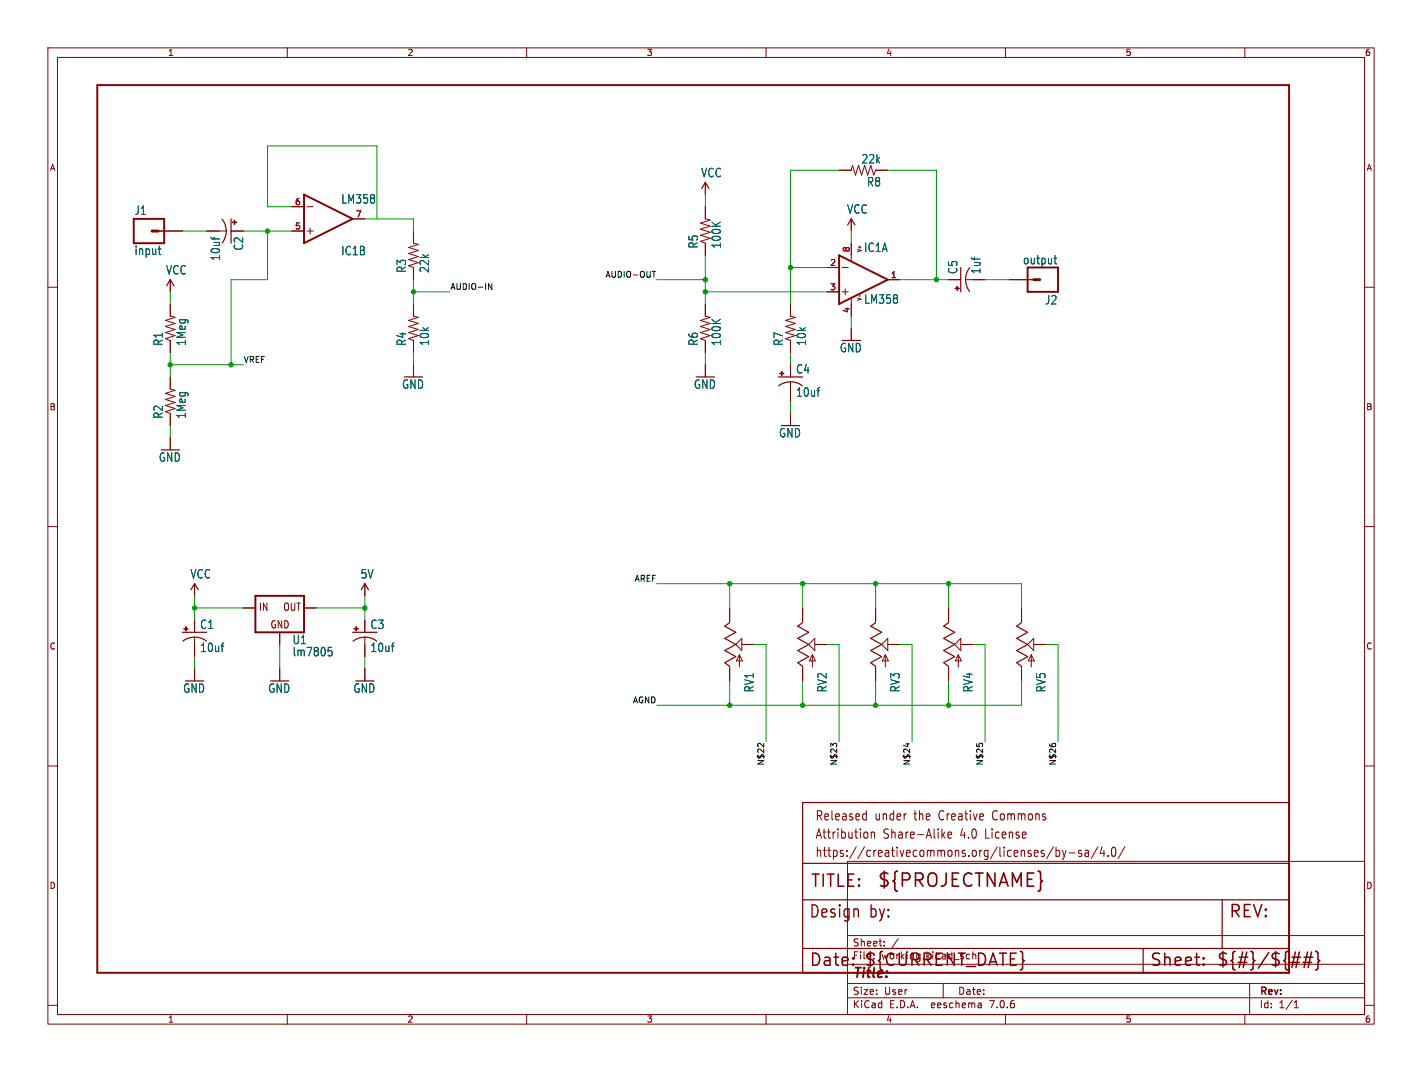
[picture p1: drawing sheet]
<svg xmlns="http://www.w3.org/2000/svg" width="297mm" height="224mm" viewBox="0 0 297 224" stroke-linecap="round" stroke-linejoin="round" font-family="sans-serif">
<g fill="none" stroke="#840000" stroke-width=".21">
<path d="M10 10h277v203.9h-277zM12 12h273v199.9h-273zM60 10v2M110 10v2M160 10v2M210 10v2M260 10v2M147.3 38.1v2.5M175.3 35.6h2.5l.3-1.1 .6 2.1 .6-2.1 .7 2.1 .6-2.1 .6 2.1 .7-2.1 .6 2.1 .4-1h2.5M10 60h2M33 48.3h5.1M35.6 58.4v2.6"/>
<path d="M43.2 48.3h4M48.3 48.3h2.5M61 48.3h2.5M61 43.2h2.5M64.1 48.3h1.3M64.1 43.2h1.3M64.8 47.6v1.3M73.7 45.7h2.5M86.4 48.3v2.5l1 .3-2.1 .6 2.1 .6-2.1 .7 2.1 .6-2.1 .6 2.1 .7-2.1 .6 1.1 .4v2.5M147.3 43.2v2.5l1 .3-2 .6 2 .6-2 .7 2 .6-2 .6 2 .7-2 .6 1 .4v2.5M172.7 55.9h2.6M175.9 55.9h1.3"/>
<path d="M177.8 45.7v2.6M177.8 50.8v3.7M185.4 58.4h2.6M198.1 58.4h2.6M201.7 58.4h4M210.8 58.4h5.1M285 60h2M35.6 63.5v2.5l1 .3-2.1 .6 2.1 .7-2.1 .6 2.1 .6-2.1 .7 2.1 .6-2.1 .6 1.1 .4v2.6M35.6 78.7v2.6l1 .2-2.1 .7 2.1 .6-2.1 .6 2.1 .7-2.1 .6 2.1 .6-2.1 .7 1.1 .4v2.5M86.4 63.5v2.5l1 .3-2.1 .6 2.1 .7-2.1 .6 2.1 .6-2.1 .7 2.1 .6-2.1 .6 1.1 .4v2.6M86.4 76.2v2.5M147.3 63.5v2.5l1 .3-2 .6 2 .7-2 .6 2 .6-2 .7 2 .6-2 .6 1 .4v2.6"/>
<path d="M147.3 76.2v2.5M165.1 63.5v2.5l1 .3-2 .6 2 .7-2 .6 2 .6-2 .7 2 .6-2 .6 1 .4v2.6M165.1 76.2v2.5M165.1 79.8v4M172.7 61h2.6M175.9 61h1.3M176.5 60.3v1.3M177.8 62.3v3.7M177.8 68.6v2.5M179.6 61.5v.5M35.6 91.4v2.6M165.1 86.4v2.5"/>
<path d="M10 110h2M285 110h2M40.6 121.9v2.6M40.6 129.5v2.6M40.6 133.1v4.1M40.6 139.7v2.5M50.8 127h2.5M58.4 132.1v2.5M58.4 139.7v2.5M63.5 127h2.5M76.2 121.9v2.6M76.2 129.5v2.6"/>
<path d="M76.2 133.1v4.1M76.2 139.7v2.5M152.4 127v3M152.4 139.2v3M153.7 134.6l1.2-1.2v2.5zM154.4 136.8l.7 1.2h-1.3zM154.4 136.8v2.5M154.9 134.6h2.6M167.6 127v3M167.6 139.2v3M168.9 134.6l1.3-1.2v2.5zM169.7 136.8l.6 1.2h-1.3z"/>
<path d="M169.7 136.8v2.5M170.2 134.6h2.5M182.9 127v3M182.9 139.2v3M184.1 134.6l1.3-1.2v2.5zM184.9 136.8l.6 1.2h-1.2zM184.9 136.8v2.5M185.4 134.6h2.6M198.1 127v3M198.1 139.2v3M199.4 134.6l1.3-1.2v2.5zM200.2 136.8l.6 1.2h-1.3z"/>
<path d="M200.2 136.8v2.5M200.7 134.6h2.5M213.4 127v3M213.4 139.2v3M214.6 134.6l1.3-1.2v2.5zM215.4 136.8l.6 1.2h-1.2zM215.4 136.8v2.5M215.9 134.6h2.5M10 160h2M285 160h2M177 179.9h108v32h-108zM180.5 170l.4 .1"/>
<path d="M180.9 169.3v2M180.9 171.2l-.4 .1M181.2 174v.9M182 173.8v1.3M182 174l.2-.2 .4 .1 .1 1.2M196.9 174.4l.5 .7M197.4 173.8l-.7 .7M198 174.4l.8-.1-.1-.4-.5-.1-.2 .3 .1 .9h.6M220 176.9l-1.4 2.5M220.6 177v1.9M220.6 177.7l.4-.1 .3 .4-.1 .8h-.6M221.9 177.6l.4 1.3"/>
<path d="M222.3 178.9l-.2 .5-.2 .1M222.7 177.6l-.4 1.3M223.3 178.2h1.2M225.9 177.7l-.4-.1-.2 .3v.3l.6 .1v.5h-.6M226.7 177.7h.6l.1 1.2M227.4 178.1l-.6 .1a.4 .4 0 0 0-.2 .3 .4 .4 0 0 0 .2 .4l.6-.1M229.3 176.9l-1.4 2.5M230.2 176.9l-.4 1.4h1M230.6 177.6v1.3M231.4 178.7v.2M232.4 177.1l.3-.1a1.34 1.34 0 0 1 0 1.9h-.2a1.44 1.44 0 0 1-.1-1.8zM234.9 176.9l-1.4 2.5"/>
<path d="M177 195.4h108M184.7 197.5v.1M184.7 196.7v.1M187.6 196l-1.3 2M10 210h2M60 211.9v2M110 211.9v2M160 211.9v2M177 208.4h108M177 205.4h108M177 201.4h108M197 205.4v3"/>
<path d="M204.9 209.6l.1 .9M205 210.4l-.2 .1M205 209.9h-.2M210 211.9v2M260 211.9v2M261 205.4v6.5M270.3 210.5h.9M270.3 209.4l.4-.4v1.5M285 210h2"/>
</g>
<g fill="none" stroke="#840000" stroke-width=".25">
<path d="M146.6 39.4l.7-1.3 .8 1.3M34.8 59.7l.8-1.3 .7 1.3M46.4 45.8a4.1 4.1 0 0 1 0 4.9M48.3 45.7v5.1M177 47l.8-1.3 .8 1.3M200.7 55.9v5.1M202.5 55.9a4.1 4.1 0 0 0 0 5M162.6 78.7h5M162.6 80.6a4.1 4.1 0 0 1 5 0M38.1 132.1h5.1M38.2 133.9a4.1 4.1 0 0 1 4.9 0M39.9 123.2l.7-1.3 .8 1.3"/>
<path d="M73.7 132.1h5M73.7 133.9a4.1 4.1 0 0 1 5 0M75.4 123.2l.8-1.3 .8 1.3M152.4 130l-1 .8 2.3 1.3-2.3 1.3 2.3 1.2-2.3 1.3 2.3 1.3-2.3 1.2 1 .8M167.6 130l-1 .8 2.3 1.3-2.3 1.3 2.3 1.2-2.3 1.3 2.3 1.3-2.3 1.2 1 .8M182.9 130l-1 .8 2.2 1.3-2.2 1.3 2.2 1.2-2.2 1.3 2.2 1.3-2.2 1.2 1 .8M198.1 130l-1 .8 2.3 1.3-2.3 1.3 2.3 1.2-2.3 1.3 2.3 1.3-2.3 1.2 1 .8M213.4 130l-1.1 .8 2.3 1.3-2.3 1.3 2.3 1.2-2.3 1.3 2.3 1.3-2.3 1.2 1.1 .8M167.6 167.6h101.6v35.6h-101.6zM167.6 198.1h101.6M167.6 180.3h101.6M167.6 188h101.6"/>
<path d="M238.8 198.1v5.1M255.3 188v10.1"/>
</g>
<path d="M20.3 17.8h248.9v185.4h-248.9zM27.9 45.7h6.4v5.1h-6.4zM63.5 40.6l10.2 5.1-10.2 5.1zM175.3 53.3l10.1 5.1-10.1 5.1zM214.6 55.9h6.4v5.1h-6.4zM53.3 124.5h10.2v7.6h-10.2z" fill="none" stroke="#840000" stroke-width=".41"/>
<g fill="#840000" stroke="#840000" stroke-width=".21">
<path d="M162.8 77.9h.9v.2h-.9z"/>
<path d="M163.2 77.6h.2v.9h-.2z"/>
<path d="M199.9 59.8h.1v.9h-.1z"/>
<path d="M199.5 60.2h.9v.1h-.9z"/>
<path d="M48.9 46h.2v.9h-.2z"/>
<path d="M48.5 46.4h.9v.1h-.9z"/>
<path d="M73.9 131.3h.9v.1h-.9z"/>
<path d="M74.3 130.9h.2v.9h-.2z"/>
<path d="M38.4 131.3h.9v.1h-.9z"/>
<path d="M38.8 130.9h.1v.9h-.1z"/>
</g>
<g fill="none" stroke="#006464" stroke-width=".21">
<path d="M33 52h.6M33.3 53.1l.3 .1M44.1 49.6v.1M44.7 49.6v.5M220.1 53.9h.6M220.3 53.3v1.6l.4 .2M170.6 81.6h.6M171.1 81h.1M46.2 134.9h.6M46.6 134.3h.2M68.6 135.2h.7M68.6 136l.5-.1 .3 .3-.2 .7h-.6"/>
<path d="M81.7 134.9h.6M82.2 134.3h.1"/>
</g>
<g fill="none" stroke="#840000" stroke-width=".32">
<path d="M269.8 199.9h1.8M271.4 198.9l-.7 3.2M272.4 199.9h1.8M273.1 198.9l-.7 3.2M273.9 198.9l-.7 3.2M274.8 198.7l.3 .2 .2 .2v1.2l.3 .4-.3 .3v1.2l-.2 .3-.3 .1M178.2 201.4l.1 .1-.1 .1M251.4 201.4l.1 .1-.1 .1M251.4 201.4l-.1 .1 .1 .1M251.4 200.1v.2M251.4 201.4v.2M251.4 200.1l.1 .1-.1 .1"/>
<path d="M251.4 200.1l-.1 .1 .1 .1M269.6 201h1.8M272.1 201h1.8"/>
</g>
<path d="M31.7 48.3h1.3M215.9 58.4h1.3" fill="none" stroke="#840000" stroke-width=".61"/>
<path d="M102 59.2l.7 1.3v-1.3M136.2 56.7h.7M159.5 155.3v.7l-.7-.7-.5 .1M174 155.7l-.5-.4v.7M174.1 155.3h.5M189.6 155.2v.8M204.6 155.3h.5M219.8 155.3h.6" fill="none" stroke="#0f0f0f" stroke-width=".21"/>
<g fill="none" stroke="#009600" stroke-width=".21">
<path d="M175.3 35.6h-10.2v27.9M185.4 35.6h10.2v22.8M38.1 48.3h5.1M50.8 48.3h10.2M55.9 48.3v10.1h-7.6v17.8M61 43.2h-5.1v-12.7h22.8v15.2M76.2 45.7h10.2v2.6M86.4 58.4v5.1M137.2 58.4h10.1M147.3 40.6v2.6M147.3 53.3v10.2M165.1 55.9h7.6"/>
<path d="M177.8 48.3v2.5M188 58.4h10.1M205.7 58.4h5.1M35.6 61v2.5M35.6 73.7v5M35.6 76.2h15.2M86.4 73.7v2.5M86.4 61h7.6M147.3 73.7v2.5M147.3 61h25.4M165.1 73.7v2.5M177.8 66v2.6"/>
<path d="M35.6 88.9v2.5M165.1 83.8v2.6M40.6 127h10.2M40.6 124.5v5M40.6 137.2v2.5M58.4 134.6v5.1M66 127h10.2M76.2 124.5v5M76.2 137.2v2.5M137.2 121.9h76.2v5.1M152.4 121.9v5.1M157.5 134.6h2.5v20.3"/>
<path d="M167.6 121.9v5.1M172.7 134.6h2.6v20.3M182.9 121.9v5.1M188 134.6h2.5v20.3M198.1 121.9v5.1M203.2 134.6h2.5v20.3M218.4 134.6h2.6v20.3M152.4 142.2v5.1M167.6 142.2v5.1M182.9 142.2v5.1M198.1 142.2v5.1M213.4 142.2v5.1h-76.2"/>
</g>
<g fill="#009600" stroke="#009600" stroke-width=".21">
<circle cx="147.3" cy="58.4" r=".46"/>
<circle cx="86.4" cy="61" r=".46"/>
<circle cx="152.4" cy="121.9" r=".46"/>
<circle cx="167.6" cy="121.9" r=".46"/>
<circle cx="182.9" cy="121.9" r=".46"/>
<circle cx="165.1" cy="55.9" r=".46"/>
<circle cx="195.6" cy="58.4" r=".46"/>
<circle cx="147.3" cy="61" r=".46"/>
<circle cx="152.4" cy="147.3" r=".46"/>
<circle cx="182.9" cy="147.3" r=".46"/>
<circle cx="167.6" cy="147.3" r=".46"/>
<circle cx="48.3" cy="76.2" r=".46"/>
<circle cx="35.6" cy="76.2" r=".46"/>
<circle cx="55.9" cy="48.3" r=".46"/>
<circle cx="198.1" cy="121.9" r=".46"/>
<circle cx="198.1" cy="147.3" r=".46"/>
<circle cx="76.2" cy="127" r=".46"/>
<circle cx="40.6" cy="127" r=".46"/>
</g>
<text font-size="3.8" fill="#840000" x="183.1" y="185.7">${PROJECTNAME}</text>
<g font-size="3.5" fill="#840000">
<text x="169.2" y="185.7">TITLE:</text>
<text x="168.9" y="192.1">Design</text>
<text x="181.6" y="192.1">by:</text>
<text x="256.5" y="192.1">REV:</text>
<text x="168.9" y="202.2">Date:</text>
<text x="180.3" y="202.2">${CURRENT_DATE}</text>
<text x="240" y="202.2">Sheet:</text>
<text x="254" y="202.2">${#}/${##}</text>
</g>
<text font-size="2.8" fill="#840000" x="178" y="204.8">Title:</text>
<g font-size="2.7" fill="#840000">
<text x="170.2" y="171.7">Released</text>
<text x="182.7" y="171.7">under</text>
<text x="191.1" y="171.7">the</text>
<text x="196.5" y="171.7">Creative</text>
<text x="208" y="171.7">Commons</text>
<text x="170.2" y="175.5">Attribution</text>
<text x="170.2" y="179.3">https://creativecommons.org/licenses/by-sa/4.0/</text>
<text x="184.5" y="175.5">Share-Alike</text>
<text x="200.8" y="175.5">4.0</text>
<text x="206.2" y="175.5">License</text>
</g>
<g font-size="2.5" fill="#006464">
<text x="179.8" y="34.3">22k</text>
<text x="146.4" y="37.2">VCC</text>
<text x="181" y="39.1">R8</text>
<text x="28" y="45.1">J1</text>
<text x="71.2" y="42.7">LM358</text>
<text x="176.8" y="44.8">VCC</text>
<text x="28" y="53.5">input</text>
<text x="51" y="52.4" transform="rotate(-90 51 52.4)">C2</text>
<text x="71.2" y="53.5">IC1B</text>
<text x="146" y="52" transform="rotate(-90 146 52)">R5</text>
<text x="150.8" y="52" transform="rotate(-90 150.8 52)">100K</text>
<text x="180.4" y="52.8">IC1A</text>
<text x="34.6" y="57.5">VCC</text>
<text x="46.2" y="54.6" transform="rotate(-90 46.2 54.6)">10uf</text>
<text x="85" y="57.1" transform="rotate(-90 85 57.1)">R3</text>
<text x="89.8" y="57.1" transform="rotate(-90 89.8 57.1)">22k</text>
<text x="200.2" y="57.3" transform="rotate(-90 200.2 57.3)">C5</text>
<text x="205" y="57.3" transform="rotate(-90 205 57.3)">1uf</text>
<text x="213.6" y="55.4">output</text>
<text x="180.4" y="63.6">LM358</text>
<text x="218.2" y="63.8">J2</text>
<text x="34.2" y="72.3" transform="rotate(-90 34.2 72.3)">R1</text>
<text x="39" y="72.3" transform="rotate(-90 39 72.3)">1Meg</text>
<text x="85" y="72.3" transform="rotate(-90 85 72.3)">R4</text>
<text x="89.8" y="72.3" transform="rotate(-90 89.8 72.3)">10k</text>
<text x="146" y="72.3" transform="rotate(-90 146 72.3)">R6</text>
<text x="150.8" y="72.3" transform="rotate(-90 150.8 72.3)">100K</text>
<text x="163.7" y="72.3" transform="rotate(-90 163.7 72.3)">R7</text>
<text x="168.5" y="72.3" transform="rotate(-90 168.5 72.3)">10k</text>
<text x="175.3" y="73.8">GND</text>
<text x="83.9" y="81.4">GND</text>
<text x="144.8" y="81.4">GND</text>
<text x="166.2" y="78.2">C4</text>
<text x="166.2" y="83.1">10uf</text>
<text x="34.2" y="87.6" transform="rotate(-90 34.2 87.6)">R2</text>
<text x="39" y="87.6" transform="rotate(-90 39 87.6)">1Meg</text>
<text x="162.6" y="91.6">GND</text>
<text x="33.1" y="96.7">GND</text>
<text x="39.7" y="121">VCC</text>
<text x="75.2" y="121">5V</text>
<text x="41.7" y="131.6">C1</text>
<text x="77.3" y="131.6">C3</text>
<text x="41.7" y="136.4">10uf</text>
<text x="61" y="134.8">U1</text>
<text x="61" y="137.3">lm7805</text>
<text x="77.3" y="136.4">10uf</text>
<text x="38.2" y="144.9">GND</text>
<text x="55.9" y="144.9">GND</text>
<text x="73.7" y="144.9">GND</text>
<text x="157.6" y="144.7" transform="rotate(-90 157.6 144.7)">RV1</text>
<text x="172.9" y="144.7" transform="rotate(-90 172.9 144.7)">RV2</text>
<text x="188.1" y="144.7" transform="rotate(-90 188.1 144.7)">RV3</text>
<text x="203.3" y="144.7" transform="rotate(-90 203.3 144.7)">RV4</text>
<text x="218.6" y="144.7" transform="rotate(-90 218.6 144.7)">RV5</text>
</g>
<g font-size="2.1" fill="#840000">
<text x="54" y="127.8">IN</text>
<text x="56.4" y="131.5">GND</text>
<text x="59.1" y="127.8">OUT</text>
<text x="178" y="197.9">Sheet:</text>
<text x="178" y="200.6">File:</text>
<text x="184.1" y="200.6">working.kicad_sch</text>
<text x="178" y="208">Size:</text>
<text x="184.7" y="208">User</text>
<text x="200" y="208">Date:</text>
<text x="263" y="208.2">Rev:</text>
<text x="178" y="210.8">KiCad</text>
<text x="185.7" y="210.8">E.D.A.</text>
<text x="194.6" y="210.8">eeschema</text>
<text x="207" y="210.8">7.0.6</text>
<text x="263" y="210.8">Id:</text>
<text x="267.1" y="210.8">1/1</text>
</g>
<g font-size="1.8" fill="#840000">
<text x="35" y="11.9">1</text>
<text x="85" y="11.9">2</text>
<text x="135" y="11.9">3</text>
<text x="185" y="11.9">4</text>
<text x="235" y="11.9">5</text>
<text x="285" y="11.9">6</text>
<text x="10.3" y="35.9">A</text>
<text x="285.3" y="35.9">A</text>
<text x="10.3" y="85.9">B</text>
<text x="285.3" y="85.9">B</text>
<text x="10.3" y="135.9">C</text>
<text x="285.3" y="135.9">C</text>
<text x="10.3" y="185.9">D</text>
<text x="285.3" y="185.9">D</text>
<text x="35" y="213.8">1</text>
<text x="85" y="213.8">2</text>
<text x="135" y="213.8">3</text>
<text x="185" y="213.8">4</text>
<text x="235" y="213.8">5</text>
<text x="285" y="213.8">6</text>
</g>
<g font-size="1.8" fill="#a90000">
<text x="61.5" y="42.9">6</text>
<text x="74.2" y="45.5">7</text>
<text x="61.5" y="48">5</text>
<text x="177.5" y="52.8" transform="rotate(-90 177.5 52.8)">8</text>
<text x="173.3" y="55.6">2</text>
<text x="186" y="58.2">1</text>
<text x="173.3" y="60.7">3</text>
<text x="177.5" y="65.5" transform="rotate(-90 177.5 65.5)">4</text>
</g>
<g font-size="1.7" fill="#0f0f0f">
<text x="126.3" y="58.1">AUDIO-OUT</text>
<text x="94" y="60.6">AUDIO-IN</text>
<text x="50.8" y="75.9">VREF</text>
<text x="132.4" y="121.6">AREF</text>
<text x="132.1" y="147">AGND</text>
<text x="159.7" y="160" transform="rotate(-90 159.7 160)">N$22</text>
<text x="174.9" y="160" transform="rotate(-90 174.9 160)">N$23</text>
<text x="190.2" y="160" transform="rotate(-90 190.2 160)">N$24</text>
<text x="205.4" y="160" transform="rotate(-90 205.4 160)">N$25</text>
<text x="220.6" y="160" transform="rotate(-90 220.6 160)">N$26</text>
</g>
<g font-size="1.1" fill="#840000">
<text x="180.2" y="52.8" transform="rotate(-90 180.2 52.8)">V+</text>
<text x="180.2" y="63" transform="rotate(-90 180.2 63)">V-</text>
</g>
</svg>
